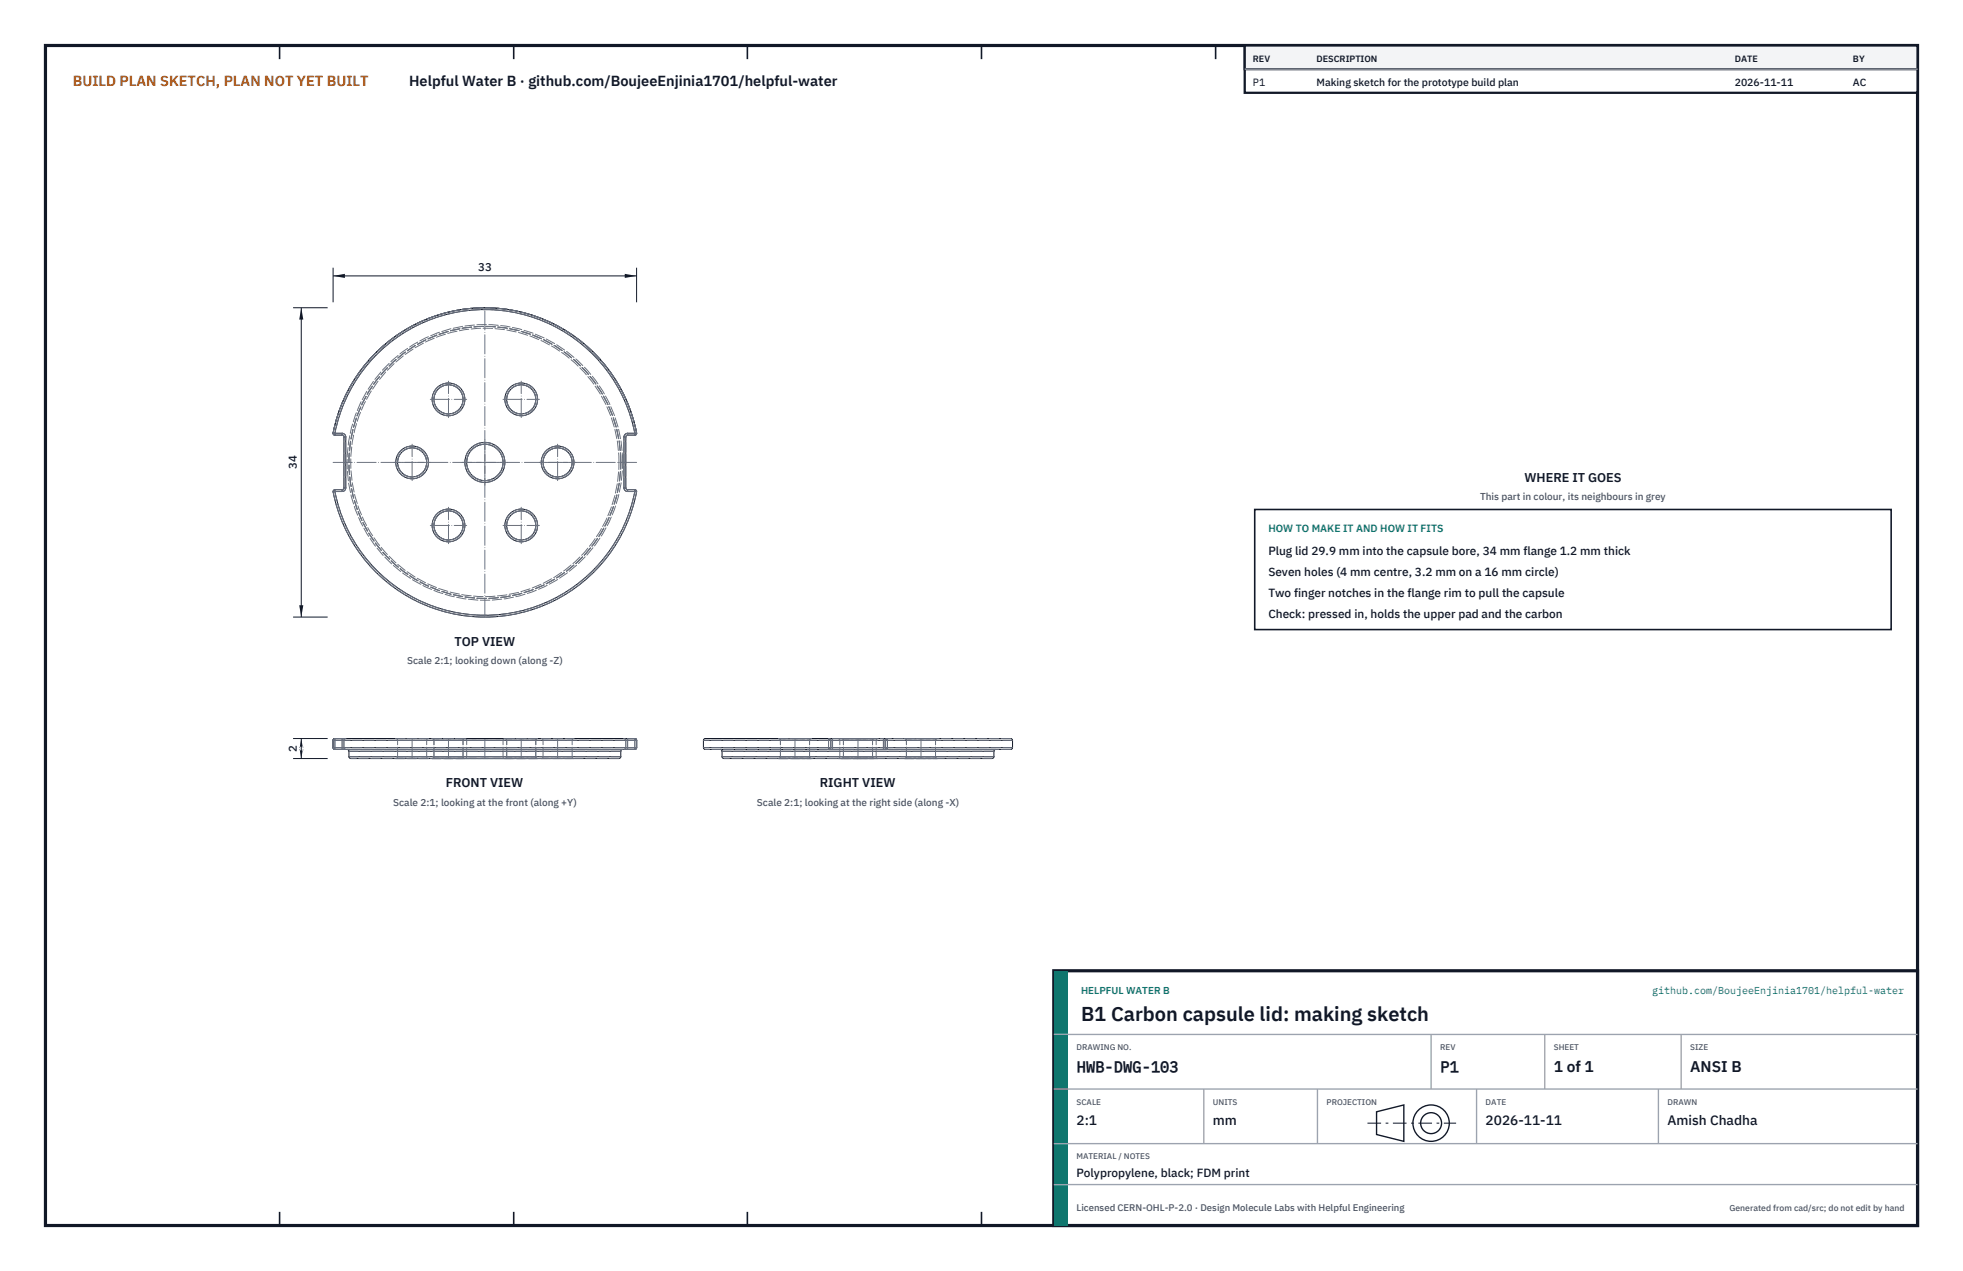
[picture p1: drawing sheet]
<svg xmlns="http://www.w3.org/2000/svg" width="432mm" height="279mm" viewBox="0 0 432 279" stroke-linecap="round" stroke-linejoin="round" font-family="sans-serif">
<path d="M10 10h411.8v259.4h-411.8z" fill="none" stroke="#111827" stroke-width=".7" stroke-linecap="butt"/>
<g fill="none" stroke="#111827" stroke-width=".35">
<path d="M61.5 10v3M113 10v3M164.4 10v3M215.9 10v3M267.4 10v3M318.9 10v3M370.3 10v3M61.5 266.4v3M113 266.4v3M164.4 266.4v3M215.9 266.4v3M267.4 266.4v3"/>
<path d="M318.9 266.4v3M370.3 266.4v3"/>
</g>
<g fill="none" stroke="#111727" stroke-width=".22">
<path d="M73.3 95.2a34 34 0 0 1 33.4-27.5 34 34 0 0 1 33.3 27.5M73.3 95.2l.1 .3 .3 .2M73.3 95.2h.4M73.7 95.2a33.6 33.6 0 0 1 33-27.1 33.6 33.6 0 0 1 32.9 27.1M73.7 95.2v.5M73.7 95.7h1.6M73.7 95.2h1.6M75.3 95.7l.4 .4M75.3 95.2a.8 .8 0 0 1 .8 .9M75.3 95.2v.5M75.7 96.1h.4M75.7 96.1v11.2"/>
<path d="M76.1 96.1v11.2M137.3 96.1h.4M137.3 96.1v11.2M137.7 96.1v11.2M138.1 95.7l-.4 .4M138.1 95.2a.8 .8 0 0 0-.8 .9M138.1 95.2v.5M138.1 95.7h1.5M138.1 95.2h1.5M139.6 95.2v.5M140 95.2l-.1 .3-.3 .2M140 95.2h-.4"/>
<path d="M73.3 108.1a34 34 0 0 0 33.4 27.6 34 34 0 0 0 33.3-27.6M73.7 107.7l-.3 .1-.1 .3M73.7 108.1a33.6 33.6 0 0 0 33 27.2 33.6 33.6 0 0 0 32.9-27.2M73.7 107.7v.4M73.7 108.1h-.4M73.7 107.7h1.6M73.7 108.1h1.6M75.3 107.7v.4M75.7 107.3l-.4 .4M75.7 107.3h.4M76.1 107.3a.8 .8 0 0 1-.8 .8M137.3 107.3a.8 .8 0 0 0 .8 .8"/>
<path d="M137.3 107.3h.4M137.7 107.3l.4 .4M138.1 107.7v.4M138.1 107.7h1.5M138.1 108.1h1.5M139.6 107.7l.3 .1 .1 .3M139.6 107.7v.4M139.6 108.1h.4M73.3 164.3l.1 .3 .3 .2M73.3 162.7h66.7M73.3 164.3h66.7M73.3 162.7v1.6"/>
<path d="M73.3 164.3l.4 .5M73.7 162.3l-.4 .4M73.7 162.3l-.3 .2-.1 .2M73.7 162.3h65.9M73.7 164.8h65.9M76.4 164.8l.4 .3M76.8 166.3l.4 .4h59l.4-.4M76.8 165.1h59.8M76.8 166.3h59.8M76.8 165.1v1.2M102.3 162.3h35.8h-.8M136.6 165.1v1.2"/>
<path d="M137 164.8l-.3 .1-.1 .2M137.3 164.8h.8M139.6 162.3l.4 .4v1.6l-.4 .5M139.6 162.3l.3 .2 .1 .2M140 164.3l-.1 .3-.3 .2M140 162.7v1.6M154.7 164.3l.4 .5h39.2M154.7 162.7h27.6M154.7 164.3h27.6M154.7 162.7v1.6M158.4 164.8l.4 .3M158.8 166.3l.4 .4h59l.4-.4"/>
<path d="M158.8 165.1h59.8M158.8 166.3h59.8M158.8 165.1v1.2M182.3 164.3v.5M182.3 162.7h.4M182.3 164.3h.4M182.3 162.7v1.6M182.3 162.3h.8M182.3 162.3l.3 .2 .1 .2M182.3 162.3v.4M182.3 162.3h-27.2l-.4 .4M182.7 164.3l-.1 .3-.3 .2"/>
<path d="M182.7 162.7h.4M182.7 164.3h.4M182.7 162.7v1.6M183.1 164.3v.5h-.8M183.1 162.3v.4M183.1 162.3h11.2M183.1 162.7h11.2M183.1 164.3h11.2M183.1 162.7v1.6M194.3 162.3h.8M194.3 164.8h.8M194.3 162.3v.4"/>
<path d="M194.3 162.7h.4M194.3 164.3h.4M194.3 164.3v.5M194.3 162.7v1.6M194.7 164.3l.1 .3 .3 .2M194.7 164.3h.5M194.7 162.7h.5M194.7 162.7v1.6M195.1 162.3l-.3 .2-.1 .2M195.1 162.3l.1 .4M195.1 162.3h27.2l.4 .4M195.2 164.3l-.1 .5"/>
<path d="M195.2 162.7h27.5M195.2 164.3h27.5M195.2 162.7v1.6M218.6 165.1v1.2M219 164.8l-.4 .3M222.7 164.3l-.4 .5h-27.2M222.7 162.7v1.6"/>
<circle cx="98.7" cy="87.8" r="3.2"/>
<circle cx="98.7" cy="87.8" r="3.6"/>
<circle cx="114.7" cy="87.8" r="3.6"/>
<circle cx="114.7" cy="87.8" r="3.2"/>
<circle cx="90.7" cy="101.7" r="3.6"/>
<circle cx="90.7" cy="101.7" r="3.2"/>
<circle cx="98.7" cy="115.5" r="3.2"/>
<circle cx="98.7" cy="115.5" r="3.6"/>
<circle cx="106.7" cy="101.7" r="4.4"/>
<circle cx="106.7" cy="101.7" r="4"/>
<circle cx="114.7" cy="115.5" r="3.6"/>
<circle cx="114.7" cy="115.5" r="3.2"/>
<circle cx="122.7" cy="101.7" r="3.2"/>
<circle cx="122.7" cy="101.7" r="3.6"/>
</g>
<g fill="none" stroke="#6a7180" stroke-width=".22" stroke-dasharray="2.1 .5">
<path d="M73.3 95.2l.1 .3 .3 .2M73.7 95.7h1.6M73.7 95.2h-.4M73.7 95.2v.5M73.7 95.2h1.6M75.3 95.2v.5M75.7 96.1l-.4-.4M76.1 96.1a.8 .8 0 0 0-.8-.9M76.1 96.1h-.4M137.3 96.1a.8 .8 0 0 1 .8-.9M137.3 96.1h.4M137.7 96.1l.4-.4"/>
<path d="M138.1 95.7h1.5M138.1 95.2h1.5M138.1 95.2v.5M139.6 95.7l.3-.2 .1-.3M139.6 95.2h.4M139.6 95.2a33.6 33.6 0 0 0-32.9-27.1 33.6 33.6 0 0 0-33 27.1M139.6 95.2v.5M140 95.2a34 34 0 0 0-33.3-27.5 34 34 0 0 0-33.4 27.5M73.3 108.1a34 34 0 0 0 33.4 27.6 34 34 0 0 0 33.3-27.6M73.3 108.1l.1-.3 .3-.1M73.7 107.7h1.6M73.7 108.1h1.6"/>
<path d="M73.7 108.1a33.6 33.6 0 0 0 33 27.2 33.6 33.6 0 0 0 32.9-27.2M73.7 108.1v-.4M73.7 108.1h-.4M75.3 107.7l.4-.4M75.3 108.1a.8 .8 0 0 0 .8-.8M75.3 108.1v-.4M75.7 107.3v-11.2M76.1 107.3v-11.2M76.1 107.3h-.4M137.3 107.3v-11.2M137.3 107.3a.8 .8 0 0 0 .8 .8M137.3 107.3h.4"/>
<path d="M137.7 107.3v-11.2M137.7 107.3l.4 .4M138.1 107.7h1.5M138.1 108.1h1.5M138.1 108.1v-.4M139.6 107.7l.3 .1 .1 .3M139.6 108.1v-.4M139.6 108.1h.4M73.3 164.3v-1.6M73.3 164.3l.1 .3 .3 .2M73.3 164.3h.4M73.3 162.7h.1"/>
<path d="M73.3 162.7h.4M73.3 164.3h.1M73.7 162.3h1.6M73.7 164.8h1.6M73.7 162.3l-.4 .4M73.7 162.7h-.4M73.7 164.3v-1.6M73.7 164.8l-.4-.5M73.7 162.3v.4M73.7 164.8v-.5M73.7 164.3h1.6M73.7 162.7h1.6"/>
<path d="M75.3 162.3h-1.6M75.3 162.3h.8M75.3 164.8h.8M75.3 164.3v-1.6M75.3 162.3v.4M75.3 162.7h.4M75.3 164.8v-.5M75.3 164.3h.4M75.7 164.3v-1.6M75.7 162.7h-.4M75.7 164.3h-.4M76.1 162.3h-.8"/>
<path d="M76.1 164.8h-.8M76.1 162.3l-.4 .4M76.1 164.8l-.4-.5M76.4 164.8h60.6M87.1 162.3h7.2M87.1 166.7h7.2M87.5 162.7l-.4-.4M87.5 166.3v-3.6M87.5 166.3l-.4 .4M87.5 162.7h6.4M87.5 166.3h6.4M93.9 166.3v-3.6"/>
<path d="M93.9 166.3l.1 .3 .3 .1M93.9 162.7h-6.4M93.9 166.3h-6.4M94.3 162.3h-7.2M94.3 162.3l-.3 .2-.1 .2M94.3 166.7h-7.2M95.1 162.3h7.2M95.1 166.7h7.2M95.5 162.7l-.4-.4M95.5 166.3v-3.6M95.5 166.3l-.4 .4M95.5 162.7h6.4"/>
<path d="M95.5 166.3h6.4M101.9 166.3v-3.6M101.9 166.3l.4 .4M101.9 162.7h-6.4M101.9 166.3h-6.4M102.3 162.3h-7.2M102.3 162.3l-.4 .4M102.3 166.7h-7.2M102.7 162.7l-.4-.4M102.7 166.3v-3.6M102.7 166.3l-.4 .4M102.7 162.7h8"/>
<path d="M102.7 166.3h8M110.7 166.3v-3.6M110.7 166.3l.1 .3 .3 .1M110.7 162.7h-8M110.7 166.3h-8M111.1 162.3h7.2M111.1 162.3l-.3 .2-.1 .2M111.1 166.7h7.2M111.1 166.7h-8.8M111.5 162.7l-.4-.4M111.5 166.3v-3.6M111.5 166.3l-.4 .4"/>
<path d="M111.5 162.7h6.4M111.5 166.3h6.4M117.9 166.3v-3.6M117.9 166.3l.1 .3 .3 .1M117.9 162.7h-6.4M117.9 166.3h-6.4M118.3 162.3h-7.2M118.3 162.3l-.3 .2-.1 .2M118.3 166.7h-7.2M119.1 162.3h7.2M119.1 166.7h7.2M119.5 162.7l-.4-.4"/>
<path d="M119.5 166.3v-3.6M119.5 166.3l-.4 .4M119.5 162.7h6.4M119.5 166.3h6.4M125.9 166.3v-3.6M125.9 166.3l.1 .3 .3 .1M125.9 162.7h-6.4M125.9 166.3h-6.4M126.3 162.3l-.3 .2-.1 .2M126.3 166.7h-7.2M136.2 166.7h-59M136.6 165.1h-59.8"/>
<path d="M136.6 166.3h-59.8M137 164.8h-60.6M137.3 162.3l.4 .4M137.3 164.8l.4-.5M137.7 164.3v-1.6M137.7 162.7h.4M137.7 164.3h.4M138.1 162.3h1.5M138.1 164.8h1.5M138.1 164.3h1.5M138.1 162.7h1.5M138.1 164.3v-1.6"/>
<path d="M138.1 162.3v.4M138.1 164.8v-.5M139.6 162.3h-1.5M139.6 164.8h-65.9M139.6 164.8l.3-.2 .1-.3M139.6 162.3l.4 .4M139.6 164.3h.4M139.6 162.7h.4M139.6 164.3v-1.6M139.6 164.8l.4-.5M139.6 162.3v.4M139.6 164.8v-.5"/>
<path d="M140 162.7h-66.7M140 164.3v-1.6M140 164.3h-66.7M140 164.3h.1M140 162.7h.1M171.3 162.3h3.6M171.3 166.7h3.6M171.7 162.7l-.4-.4M171.7 166.3v-3.6M171.7 166.3l-.4 .4M171.7 162.7h3.2M171.7 166.3h3.2"/>
<path d="M174.9 162.3h3.6M174.9 166.7h3.6M174.9 162.7h3.2M174.9 166.3h3.2M178.1 162.7l.4-.4M178.1 166.3v-3.6M178.1 166.3l.4 .4M178.1 162.7h-6.4M178.1 166.3h-6.4M178.5 162.3h-7.2M178.5 166.7h-7.2M182.3 162.7h-27.6"/>
<path d="M182.3 164.3h-27.6M182.3 162.7h.4M182.3 164.3v-1.6M182.3 164.3h.4M182.3 164.8h.8M182.3 164.8h-27.2M182.3 162.3l.3 .2 .1 .2M182.3 164.8l.3-.2 .1-.3M182.3 162.3v.4M182.3 164.8v-.5M182.7 164.3v-1.6M182.7 162.7h.4"/>
<path d="M182.7 164.3h.4M183.1 162.3h11.2M183.1 164.8h11.2M183.1 164.8h5.6M183.1 162.3v.4M183.1 162.7h11.2M183.1 164.8v-.5M183.1 164.3h11.2M183.1 164.3v-1.6M184.3 162.3h4.4M184.3 166.7h4.4M184.7 162.7l-.4-.4"/>
<path d="M184.7 166.3v-3.6M184.7 166.3l-.4 .4M184.7 162.7h4M184.7 166.3h4M185.1 162.3h3.6M185.1 166.7h3.6M185.5 162.7l-.4-.4M185.5 166.3v-3.6M185.5 166.3l-.4 .4M185.5 162.7h3.2M185.5 166.3h3.2M188.7 162.3h3.6"/>
<path d="M188.7 162.3h4.4M188.7 164.8h30.3M188.7 166.7h3.6M188.7 166.7h4.4M188.7 162.7h3.2M188.7 162.7h4M188.7 166.3h3.2M188.7 166.3h4M191.9 162.7l.4-.4M191.9 166.3v-3.6M191.9 166.3l.4 .4M191.9 162.7h-6.4"/>
<path d="M191.9 166.3h-6.4M192.3 162.3h-7.2M192.3 166.7h-7.2M192.7 162.7l.4-.4M192.7 166.3v-3.6M192.7 166.3l.4 .4M192.7 162.7h-8M192.7 166.3h-8M193.1 162.3h-8.8M193.1 166.7h-8.8M194.3 164.8h.8M194.3 162.3v.4"/>
<path d="M194.3 162.7h.4M194.3 164.3h.4M194.3 164.3v-1.6M194.3 164.8v-.5M194.7 164.3v-1.6M194.7 162.7h.5M195.1 162.3l-.3 .2-.1 .2M195.1 164.8l-.3-.2-.1-.3M195.1 162.3l.1 .4M195.1 164.8l.1-.5M195.2 164.3v-1.6M195.2 164.3h-.5"/>
<path d="M199 162.3h3.6M199 166.7h3.6M199.4 162.7l-.4-.4M199.4 166.3v-3.6M199.4 166.3l-.4 .4M199.4 162.7h3.2M199.4 166.3h3.2M202.6 162.3h3.6M202.6 166.7h3.6M202.6 162.7h3.2M202.6 166.3h3.2M205.8 162.7l.4-.4"/>
<path d="M205.8 166.3v-3.6M205.8 166.3l.4 .4M205.8 162.7h-6.4M205.8 166.3h-6.4M206.2 162.3h-7.2M206.2 166.7h-7.2M218.2 166.7h-59M218.6 165.1h-59.8M218.6 166.3h-59.8M219 164.8h-60.6M222.3 162.3h-27.2M222.3 164.8h-27.2"/>
<path d="M222.7 162.7h-27.5M222.7 164.3h-27.5"/>
<circle cx="98.7" cy="87.8" r="3.2"/>
<circle cx="98.7" cy="87.8" r="3.6"/>
<circle cx="114.7" cy="87.8" r="3.6"/>
<circle cx="114.7" cy="87.8" r="3.2"/>
<circle cx="90.7" cy="101.7" r="3.6"/>
<circle cx="90.7" cy="101.7" r="3.2"/>
<circle cx="98.7" cy="115.5" r="3.2"/>
<circle cx="98.7" cy="115.5" r="3.6"/>
<circle cx="106.7" cy="101.6" r="30.3"/>
<circle cx="106.7" cy="101.6" r="29.9"/>
<circle cx="106.7" cy="101.6" r="29.5"/>
<circle cx="106.7" cy="101.7" r="4.4"/>
<circle cx="106.7" cy="101.7" r="4"/>
<circle cx="114.7" cy="115.5" r="3.6"/>
<circle cx="114.7" cy="115.5" r="3.2"/>
<circle cx="122.7" cy="101.7" r="3.2"/>
<circle cx="122.7" cy="101.7" r="3.6"/>
</g>
<g fill="none" stroke="#6a7180" stroke-width=".22" stroke-dasharray="4.2 .5 0 .5">
<path d="M94.7 87.8h8M98.7 91.8v-8M110.7 87.8h8M114.7 91.8v-8M73.3 101.7h66.7M86.7 101.7h8M90.7 105.6v-7.9M94.7 115.5h8M98.7 119.5v-8M101.7 101.7h10M106.7 106.7v-10M110.7 115.5h8"/>
<path d="M114.7 119.5v-8M118.7 101.7h8M122.7 105.6v-7.9M106.7 135.7v-68M90.7 166.7v-4.4M98.7 166.7v-4.4M106.7 166.7v-4.4M114.7 166.7v-4.4M122.7 166.7v-4.4M174.9 166.7v-4.4M188.7 166.7v-4.4M202.6 166.7v-4.4"/>
</g>
<path d="M73.3 58.9v7.6M140 58.9v7.6M73.3 60.7h66.7" fill="none" stroke="#111827" stroke-width=".22"/>
<path d="M73.3 60.7l2.6-.5v.9zM137.4 60.2v.9l2.6-.4z" fill="#111827"/>
<path d="M64.5 67.7h7.6M66.3 67.7v68M64.5 135.7h7.6" fill="none" stroke="#111827" stroke-width=".22"/>
<path d="M66.3 67.7l-.5 2.6h.9zM65.8 133h.9l-.4 2.7z" fill="#111827"/>
<path d="M64.5 162.3h7.6M64.5 166.7h7.6M66.3 162.3v4.4" fill="none" stroke="#111827" stroke-width=".22"/>
<path d="M66.3 162.3l-.5 2.6h.9zM65.8 164.1h.9l-.4 2.6z" fill="#111827"/>
<path d="M276 112h140v26.4h-140z" fill="#fff" stroke="#111827" stroke-width=".35"/>
<path d="M273.8 10h148v10.4h-148z" fill="#fff" stroke="#111827" stroke-width=".5"/>
<path d="M273.8 10h148v5.2h-148z" fill="#f3f4f6" stroke="#111827" stroke-width=".5"/>
<path d="M273.8 15.2h148" fill="none" stroke="#9ca3af" stroke-width=".3"/>
<path d="M231.8 213.4h190v56h-190z" fill="#fff" stroke="#111827" stroke-width=".7" stroke-linecap="butt"/>
<path d="M231.8 213.4h3v56h-3z" fill="#0f766e"/>
<path d="M231.8 227.4h190M231.8 239.4h190M264.8 239.4v12M289.8 239.4v12M314.8 227.4v12M324.8 239.4v12M339.8 227.4v12M364.8 239.4v12M369.8 227.4v12M231.8 251.4h190M231.8 260.4h190" fill="none" stroke="#9ca3af" stroke-width=".3"/>
<g fill="none" stroke="#111827" stroke-width=".3">
<path d="M302.8 244.4l6-1.5v8l-6-1.5z"/>
<circle cx="314.8" cy="246.9" r="4"/>
<circle cx="314.8" cy="246.9" r="2.3"/>
</g>
<path d="M300.8 246.9h19.5" fill="none" stroke="#111827" stroke-width=".22" stroke-dasharray="3 1 .6 1" stroke-linecap="butt"/>
<text font-size="4.4" fill="#111827" x="237.8" y="224.4">B1 Carbon capsule lid: making sketch</text>
<g font-size="3.4" fill="#111827">
<text x="236.8" y="235.6">HWB-DWG-103</text>
<text x="316.8" y="235.6">P1</text>
<text x="341.8" y="235.6">1 of 1</text>
<text x="371.8" y="235.6">ANSI B</text>
</g>
<text font-size="3.2" fill="#b45309" x="16" y="19">BUILD PLAN SKETCH, PLAN NOT YET BUILT</text>
<text font-size="3.2" fill="#111827" x="90" y="19">Helpful Water B · github.com/BoujeeEnjinia1701/helpful-water</text>
<g font-size="3" fill="#111827">
<text x="236.8" y="247.2">2:1</text>
<text x="266.8" y="247.2">mm</text>
<text x="326.8" y="247.2">2026-11-11</text>
<text x="366.8" y="247.2">Amish Chadha</text>
</g>
<g font-size="2.8" fill="#111827">
<text x="335.3" y="106">WHERE IT GOES</text>
<text x="100" y="142">TOP VIEW</text>
<text x="98" y="173.1">FRONT VIEW</text>
<text x="180.3" y="173.1">RIGHT VIEW</text>
</g>
<g font-size="2.6" fill="#111827">
<text x="279" y="122">Plug lid 29.9 mm into the capsule bore, 34 mm flange 1.2 mm thick</text>
<text x="279" y="126.6">Seven holes (4 mm centre, 3.2 mm on a 16 mm circle)</text>
<text x="279" y="131.2">Two finger notches in the flange rim to pull the capsule</text>
<text x="279" y="135.8">Check: pressed in, holds the upper pad and the carbon</text>
<text x="236.8" y="258.8">Polypropylene, black; FDM print</text>
</g>
<g font-size="2.5" fill="#111827">
<text x="105.2" y="59.6">33</text>
<text x="65.3" y="103.1" transform="rotate(-90 65.3 103.1)">34</text>
<text x="65.3" y="165.3" transform="rotate(-90 65.3 165.3)">2</text>
</g>
<g font-size="2.3" fill="#111827">
<text x="275.6" y="18.8">P1</text>
<text x="289.6" y="18.8">Making sketch for the prototype build plan</text>
<text x="381.6" y="18.8">2026-11-11</text>
<text x="407.6" y="18.8">AC</text>
</g>
<text font-size="2.3" fill="#0f766e" x="279" y="117">HOW TO MAKE IT AND HOW IT FITS</text>
<g font-size="2.2" fill="#4b5563">
<text x="325.6" y="110">This part in colour, its neighbours in grey</text>
<text x="89.6" y="146">Scale 2:1; looking down (along -Z)</text>
<text x="86.5" y="177.1">Scale 2:1; looking at the front (along +Y)</text>
<text x="166.5" y="177.1">Scale 2:1; looking at the right side (along -X)</text>
</g>
<g font-size="2.2" fill="#0f766e">
<text x="237.8" y="218.4">HELPFUL WATER B</text>
<text x="363.4" y="218.4">github.com/BoujeeEnjinia1701/helpful-water</text>
</g>
<text font-size="2.1" fill="#4b5563" x="236.8" y="266.2">Licensed CERN-OHL-P-2.0 · Design Molecule Labs with Helpful Engineering</text>
<g font-size="2" fill="#111827">
<text x="275.6" y="13.6">REV</text>
<text x="289.6" y="13.6">DESCRIPTION</text>
<text x="381.6" y="13.6">DATE</text>
<text x="407.6" y="13.6">BY</text>
</g>
<text font-size="1.9" fill="#4b5563" x="380.4" y="266.2">Generated from cad/src; do not edit by hand</text>
<g font-size="1.8" fill="#4b5563">
<text x="236.8" y="230.8">DRAWING NO.</text>
<text x="316.8" y="230.8">REV</text>
<text x="341.8" y="230.8">SHEET</text>
<text x="371.8" y="230.8">SIZE</text>
<text x="236.8" y="242.8">SCALE</text>
<text x="266.8" y="242.8">UNITS</text>
<text x="291.8" y="242.8">PROJECTION</text>
<text x="326.8" y="242.8">DATE</text>
<text x="366.8" y="242.8">DRAWN</text>
<text x="236.8" y="254.8">MATERIAL / NOTES</text>
</g>
</svg>
